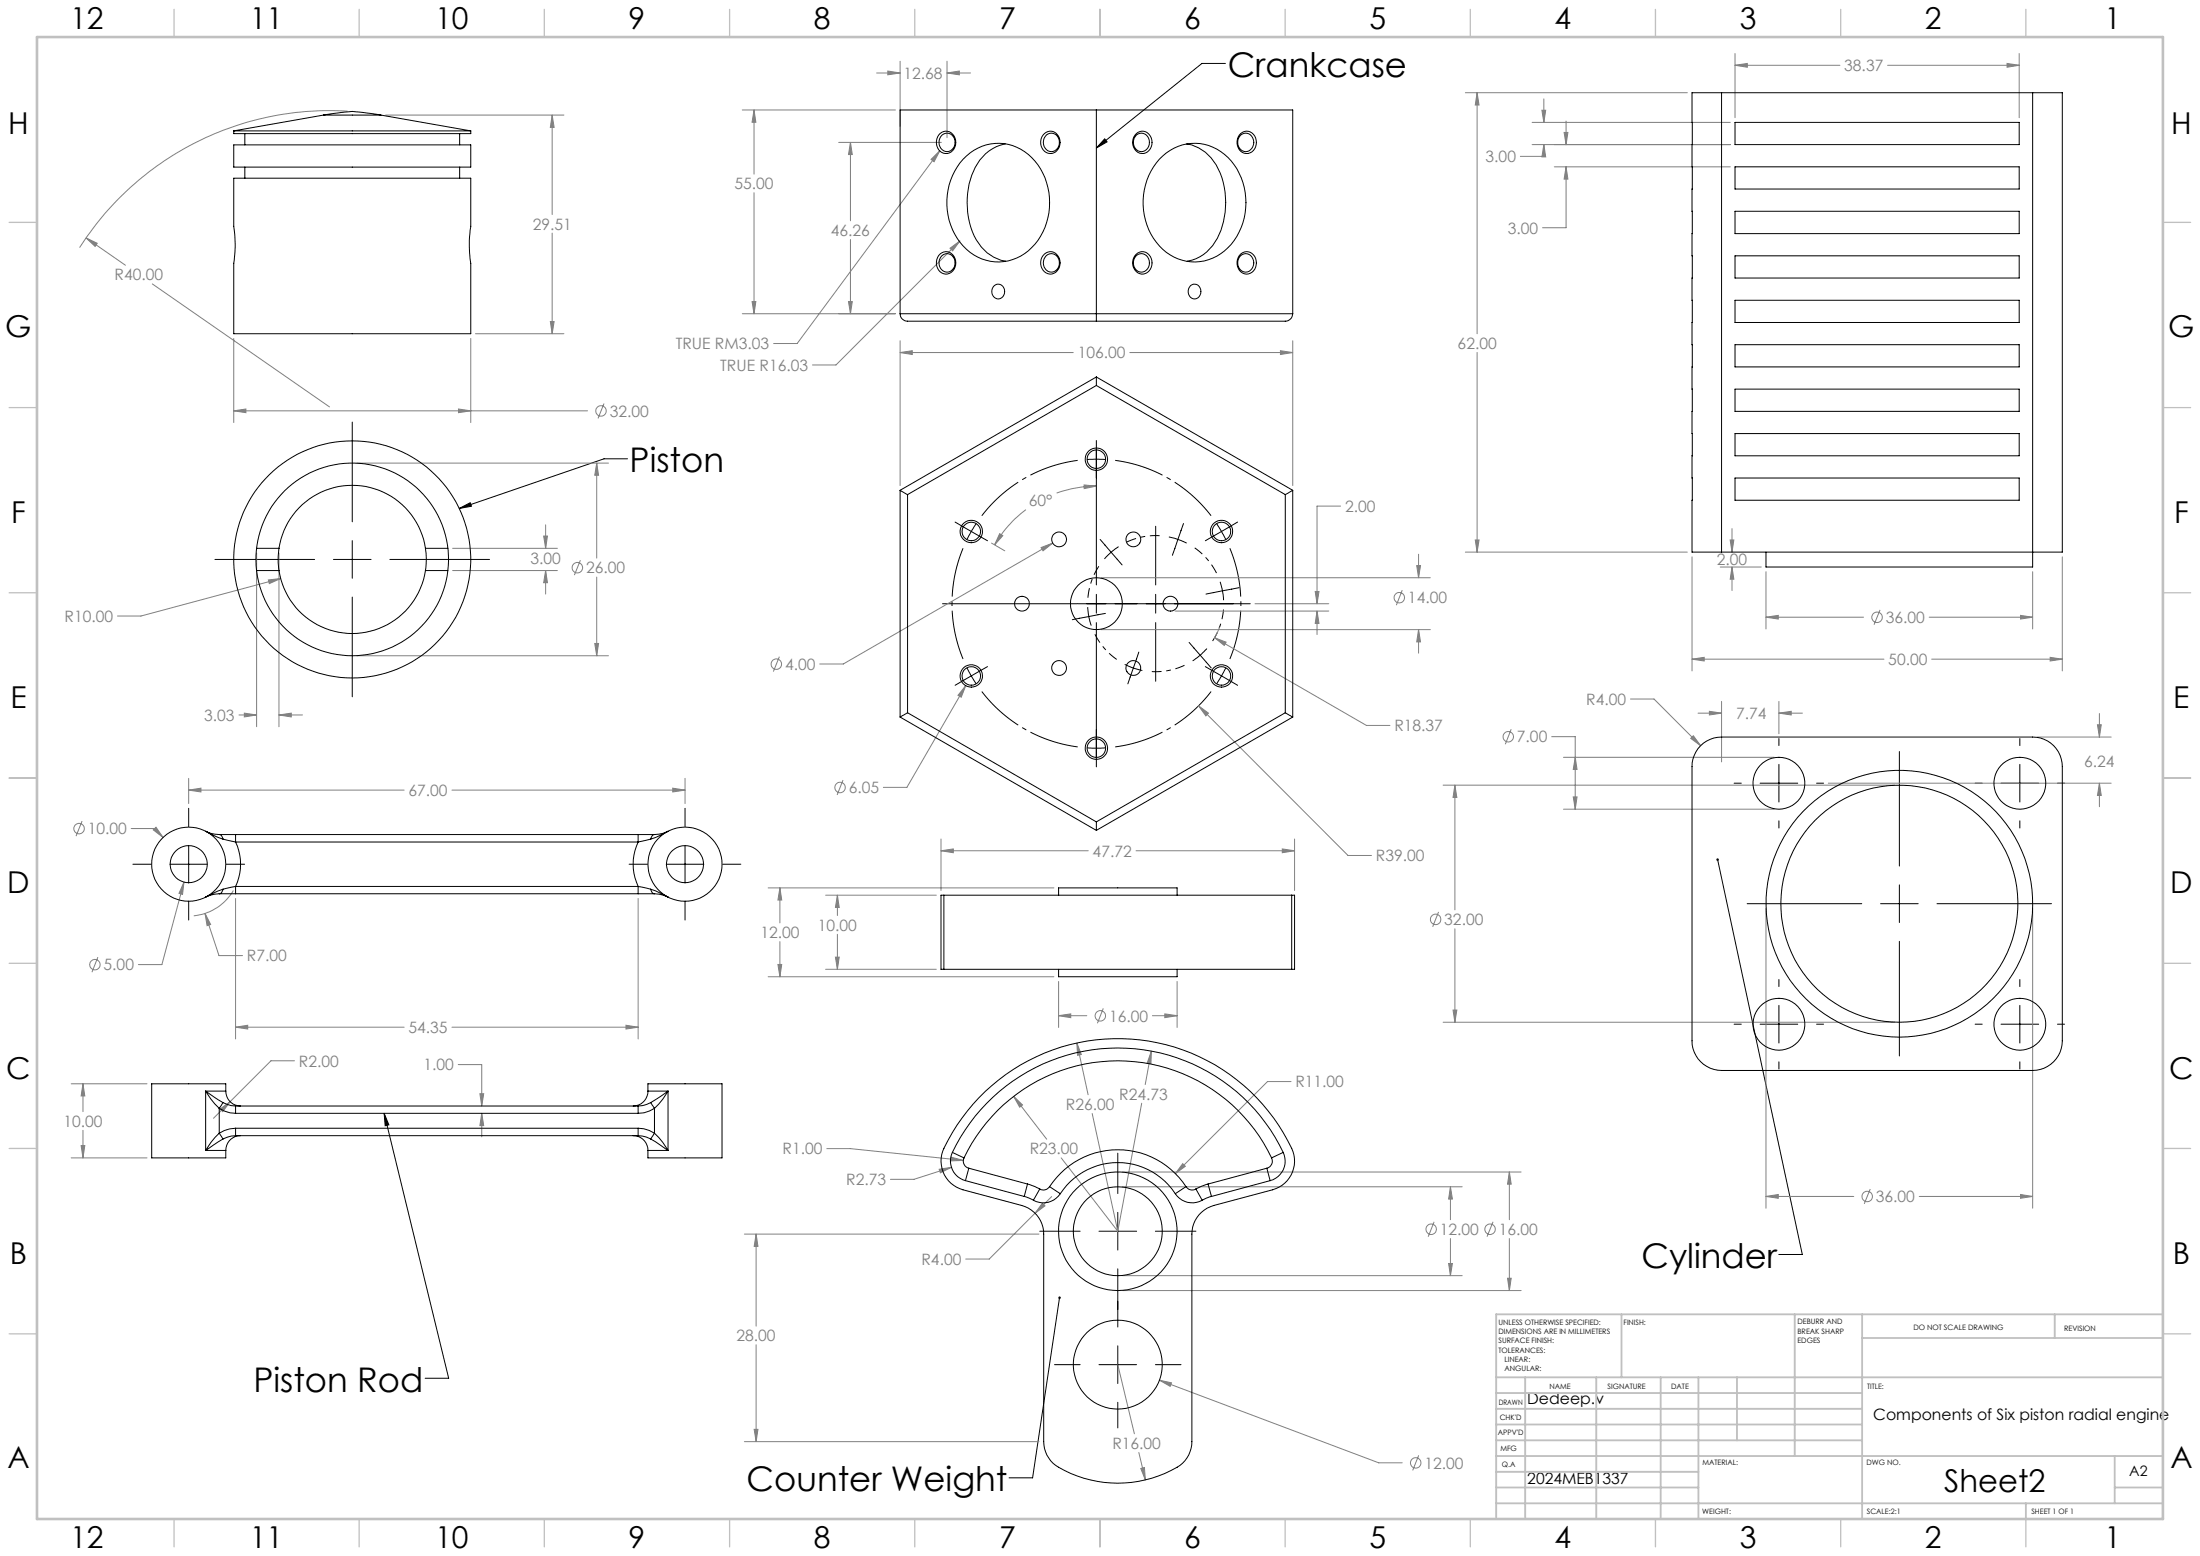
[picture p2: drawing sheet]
<svg xmlns="http://www.w3.org/2000/svg" width="594mm" height="420mm" viewBox="0 0 594 420" stroke-linecap="round" stroke-linejoin="round" font-family="sans-serif">
<g fill="none" stroke="#808080" stroke-width=".27">
<path d="M236.7 19.7h6.3M239.7 19.2l3.3 .5-3.3 .5zM243 16.5v17.6M255.7 19.7l3.3-.5v1zM255.7 16.5v20.7M255.7 19.7h6.3M468.5 17.6l3.3-.5v1.1zM468.5 14.4v17.4M468.5 17.6h28.3M509.7 17.6h35.5M541.9 17.1l3.3 .5-3.3 .6zM545.2 14.4v17.4"/>
<path d="M93.8 30a80.1 80.1 0 0 0-72.3 36.8M104.1 31.1h48.2M149.1 31.1l.5 3.3h-1zM149.1 31.1v26.8M200.4 29.7h41.4M203.6 29.7l.5 3.3h-1zM203.6 29.7v17.3M226.4 38.4h27.8M229.6 38.4l.5 3.3h-1zM229.6 38.4v21.2M395.6 25h60M398.8 25l.5 3.3h-1z"/>
<path d="M398.8 25v65.1M413.7 33h53.5M413.7 39h53.5M416.3 29.8h1l-.5 3.2zM416.8 39l.5 3.4h-1zM416.8 39v3.2h-6.3M416.8 26.7v6.3M422.3 35.8h1l-.5 3.2zM422.8 32.7v6.3M203.6 52v32.7M251.4 43l2.4-2.3-1.6 3zM253.8 40.7l-38.6 52h-6.3"/>
<path d="M419.7 45h47.5M422.8 45l.5 3.3h-1zM422.8 45v16.5h-6.3M23.2 64.2l3 1.5-.5 .8zM23.2 64.2l10.7 7.4M41.1 76.6l47.9 33.2M149.1 62.9v27.2M229.6 64.6v20.1M256.5 67l2.7-2-2 2.7zM259.2 65l-33.5 33.5h-6.3M63.1 91.4v22.7M127.1 91.4v22.7"/>
<path d="M128.4 90.1h23.9M148.6 86.8h1l-.5 3.3zM200.4 84.7h41.4M203.1 81.4h1l-.5 3.3zM229.1 81.4h1l-.5 3.3zM243 95.2l3.3-.5v1zM243 92v39.1M243 95.2h46.8M305 95.2h44M345.7 94.7l3.3 .5-3.3 .5zM349 92v39.1M398.8 95.1v53.9"/>
<path d="M63.1 110.9l3.3-.5v1zM63.1 110.9h95.5M123.8 110.4l3.3 .5-3.3 .5zM163.1 108.9l-1.6 4M96.4 125h67.9M161.1 125l.5 3.3h-1zM161.1 125v25.7M277 137.6a31.5 31.5 0 0 0-8.5 9.5M292.7 130.9l3.3 .3-3.3 .7zM296 131.2l-3.3 .2-3.4 .5-4 1.2M361.9 136.6h-6.3v26.4M69.3 149.3v46.9"/>
<path d="M72.5 156.5l3.3-.3-3.1 1.3zM75.3 149.3v46.9M75.8 156.2l-37.7 10.1h-6.4M122.2 148h28.3M122.2 154h28.3M146.8 144.7h1l-.5 3.3zM147.3 154l.5 3.3h-1zM147.3 141.7v6.3M147.3 154v6.4M156.7 151.2l-1.6 4M161.1 155.8v21.2M267.7 146.6l3.6 2.1"/>
<path d="M269.9 144.1l.9 .5-2.3 2.5zM281.1 147.8l3.1-1.2-2.6 2.1zM284.2 146.6l-56.5 32.6h-6.4M297.3 155.9h88.9M355.1 159.6h1l-.5 3.4zM378.6 159.3l-1.6 4.1M382.5 152.7h1l-.5 3.2zM383 149.6v6.3M395.6 149h60M398.3 145.8h1l-.5 3.2zM456.8 150.3v30.8M464.5 153.1h11"/>
<path d="M467.1 145.8h1l-.5 3.2zM467.6 153.1l.5 3.2h-1zM467.6 142.7v6.3M467.6 153.1v6.3M476.8 154.3v15.5M548.8 154.3v15.5M556.8 150.3v30.8M96.4 177h67.9M160.6 173.7h1l-.5 3.3zM210.4 177.3l-1.6 4M297.3 170h88.9M317.3 164.9h41.5"/>
<path d="M327.9 172.1l3.1 1.2-.4 .9zM327.9 172.1l41 23.7h6.4M329.3 169.3l-1.5 3.1M338.8 163h20M355.6 164.9l.5 3.4h-1zM355.6 164.9v6.4M383 170l.5 3.3h-1zM383 170v6.3M456.8 177.9l3.3-.5v1zM456.8 177.9h51.9M476.8 166.6l3.3-.5v1zM476.8 166.6h26.4"/>
<path d="M507.6 164.6l-1.6 4M520.9 166.6h27.9M521.5 177.9h35.3M545.5 166.1l3.3 .5-3.3 .5zM553.5 177.4l3.3 .5-3.3 .5zM64.5 193h4.8M66 192.5l3.3 .5-3.3 .5zM75.3 193l3.3-.5v1zM75.3 193h6.4M260.7 185.1l-1.2 3.1-.8-.5zM260.7 185.1l-15.8 27.4h-6.4M323.6 190.5l2.7 2-.7 .7z"/>
<path d="M323.6 190.5l40.4 40.4h6.3M408 196.8l-1.6 4.1M419 198.8h6.3v19.6M440.2 188.7h6.4l12.6 12.6M456.5 199.3l.7-.7 2 2.7zM458.5 192.5h6.3M461.5 192l3.3 .5-3.3 .5zM464.8 189.3v16.4M480.3 192.5l3.3-.5v1zM480.3 189.3v8.8M480.3 192.5h6.4M550.1 198.9h19.9"/>
<path d="M566.3 195.6h1l-.5 3.3zM566.8 192.6v6.3M50.9 213.3l3.4-.6v1.1zM50.9 210.1v6.8M50.9 213.3h58.2M122 213.3h63M181.6 212.7l3.4 .6-3.4 .5zM185 210.1v6.8M227.6 210.6l-1.6 4M389.6 211.9h122M392.8 211.9l.5 3.3h-1zM392.8 211.9v33.7"/>
<path d="M422.1 204.4h56.9M422.1 218.4h56.9M424.8 215.1h1l-.5 3.3zM425.3 204.4l.5 3.3h-1zM493.6 211.4h76.4M566.8 211.4l.5 3.3h-1zM566.8 211.4v6.4M22.2 221.6l-1.7 4.1M35.4 223.6h6.4l2.2 2.4M41.4 224l.7-.7 1.9 2.7zM49.7 238.1l-.4 3.3-1-.3zM49.7 238.1l-6 22.3h-6.3"/>
<path d="M207.4 239.7h77.2M210.6 239.7l.5 3.2h-1.1zM210.6 239.7v9.4M254.1 229.6l3.3-.5v1.1zM254.1 226.5v13.9M254.1 229.6h39.7M306.7 229.6h42.8M346.2 229.1l3.3 .5-3.3 .6zM349.5 226.5v13.9M26.4 258.4l-1.6 4M55.4 246.5l1.5 3-1 .4zM55.4 246.5l3.7 11.4h6.4"/>
<path d="M63 240.4a14 14 0 0 1-10.7 6.8M63.6 242.5v37.9M172.3 242.5v37.9M210.6 254.2v9.4M222.9 241.6h29.9M225.6 258.4h1l-.5 3.2zM226.1 241.6l.5 3.4h-1zM226.1 241.6v5.5M226.1 252.2v9.4M388.4 246.2l-1.6 4M392.8 250.7v25.2M476.8 245.2v80.9"/>
<path d="M548.8 245.2v80.9M63.6 277.3l3.3-.6v1.1zM63.6 277.3h45.5M122 277.3h50.3M169 276.7l3.3 .6-3.3 .5zM207.4 263.6h77.2M210 260.3h1.1l-.5 3.3zM222.9 261.6h29.9M285.8 274.2l3.3-.5v1zM285.8 264.9v12.4M285.8 274.2h7.6M297.9 272.2l-1.6 4"/>
<path d="M311.1 274.2h6.7M314.5 273.7l3.3 .5-3.3 .5zM317.8 264.9v12.4M389.6 275.9h122M392.3 272.6h1l-.5 3.3zM19.2 292.5h20.5M22.4 292.5l.5 3.3h-1zM22.4 292.5v7.6M59.4 299.3l2.7-1.9-2 2.7zM62.1 297.4l-4.5 4.5M79.5 286.3h-6.3l-11.1 11.1M123.7 287.4h6.4v11.1"/>
<path d="M129.6 295.2h1l-.5 3.3zM273.7 295.9l2.4 2.4-.8 .6zM273.7 295.9l8.9 11.6M290.8 281.5l1.2 3.1-1.1 .3zM290.8 281.5l3 14M308.3 297.8l-6.5 34.5M310.9 283.7l-.1 3.4-1-.2zM310.9 283.7l-1.7 9.1M348.6 291.9h-6.4l-24.8 24.9M19.2 312.5h20.5M21.9 309.2h1l-.5 3.3zM22.4 305.1v7.4"/>
<path d="M130.1 300.5l.5 3.3h-1zM130.1 300.5v6.4M223.2 310h6.4l30.5 3.2M253.6 315.6l3.3-.5-3 1.5zM256.9 312.4l3.2 .8-3.3 .2zM256.9 315.1l-10.1 3.2h-6.4M286.5 312.5l15.3 19.8M294.9 300.5l6.9 31.8M303.1 316.4h107.6M319.3 314.1l.7 .7-2.6 2zM407.5 316.4l.5 3.2h-1zM407.5 316.4v12.8"/>
<path d="M201 333.1h79.5M204.2 333.1l.4 3.3h-1zM204.2 333.1v24.8M281.4 324.8l.8 .7-2.7 2zM284 323l-16.9 16.8h-6.4M303.1 320.3h91.7M387.2 329.8l-1.6 4M391.6 320.3l.5 3.4h-1zM391.6 320.3v8.9M391.6 334.3v10M403.1 329.8l-1.6 4M407.5 334.3v14.1"/>
<path d="M476.8 323l3.3-.6v1zM476.8 323h23.7M505 320.9l-1.7 4.1M518.2 323h30.6M545.5 322.4l3.3 .6-3.3 .4zM303.1 344.3h91.7M303.1 348.4h107.6M391.1 341h1l-.5 3.3zM407 345h1l-.5 3.4zM204.2 363v26.1M301.8 368.4l4.5 18.6M313.1 372.6l3.2 .7-.4 .9z"/>
<path d="M313.1 372.6l59.2 22.2h6.3M201 389.1h79.5M203.6 385.8h1l-.4 3.3zM307.5 392.1l1.7 7.4M308 396.4l1-.3 .2 3.4zM383 392.8l-1.6 4.1"/>
<circle cx="162.3" cy="110.9" r="1.42"/>
<circle cx="155.9" cy="153.2" r="1.41"/>
<circle cx="209.6" cy="179.3" r="1.41"/>
<circle cx="377.8" cy="161.3" r="1.42"/>
<circle cx="506.8" cy="166.6" r="1.42"/>
<circle cx="407.2" cy="198.9" r="1.41"/>
<circle cx="226.8" cy="212.6" r="1.41"/>
<circle cx="21.3" cy="223.7" r="1.41"/>
<circle cx="387.6" cy="248.2" r="1.41"/>
<circle cx="25.6" cy="260.4" r="1.41"/>
<circle cx="297.1" cy="274.2" r="1.4"/>
<circle cx="386.4" cy="331.8" r="1.42"/>
<circle cx="402.3" cy="331.8" r="1.41"/>
<circle cx="504.2" cy="323" r="1.41"/>
<circle cx="382.2" cy="394.9" r="1.42"/>
</g>
<path d="M291 124.3a39 39 0 0 0-25.9 14.9M327 139.2a39 39 0 0 0-25.9-14.9M260 148a39 39 0 0 0 0 29.9M332.1 177.9a39 39 0 0 0 0-29.9M265.1 186.7a39 39 0 0 0 25.9 14.9M301.1 201.6a39 39 0 0 0 25.9-14.9" fill="none" stroke="#000" stroke-width=".27" stroke-dasharray="15.2 1.3 1.3 1.3" stroke-dashoffset="1.8" stroke-linecap="butt"/>
<path d="M296.7 152.9l-1 1.6-1 2.4-.7 2.5-.3 1.9M313.1 144.6h-1.9l-2.6 .3-2.5 .7-1.8 .7M328.5 154.7l-1-1.7-1.6-2.1-1.8-1.8-1.5-1.2M295.6 171.2l1 1.7 1.5 2.1 1.9 1.8 1.5 1.2M327.4 173l1-1.7 1-2.3 .7-2.5 .2-2M311 181.3h1.9l2.6-.3 2.5-.7 1.8-.7" fill="none" stroke="#000" stroke-width=".27" stroke-dasharray="15.2 1.3 1.3 1.3" stroke-dashoffset="12.6" stroke-linecap="butt"/>
<g fill="none" stroke="#000" stroke-width=".27">
<path d="M330.9 17.1h-6.4l-28.5 22.9M298.3 37.5l.6 .8-2.9 1.7zM95.1 113.9v26.9M296 118.9v39M124 137.2l3-1.5 .3 .9zM169.4 123.8h-6.3l-39.1 13.4M293.5 124.1h5.1M58 151h26.9M90 151h10.2M95.1 145.9v10.2M105.3 151h26.9M257.9 140.9l4.4 2.6"/>
<path d="M262.3 143.5l4.3 2.5M262.3 143.5l-1.2 2.2M263.6 141.3l-1.3 2.2M297 145.6l3 3.5M300 149.1l3 3.4M300 149.1l-1.8 1.8M302 147.5l-2 1.6M312 142v15.9M315.6 144.9l2.4 .7M318 145.6l2.4 1M318 145.6l-1.5 4.3M319.5 141.3l-1.5 4.3"/>
<path d="M328.5 141.3l1.3 2.2M329.4 157l.7 2.5M329.8 143.5l-4.4 2.5M329.8 143.5l1.2 2.2M330.1 159.5l-4.5 .9M330.1 159.5l.3 2.5M334.2 140.9l-4.4 2.6M334.5 158.6l-4.4 .9M95.1 161.2v26.9M254.5 163h36.4M266.6 179.9l-4.3 2.5M291.1 163h46.5"/>
<path d="M293.7 163.9l.3 2.5M294 166.4l-4.5 .9M294 166.4l.6 2.5M296 160.4v5.1M296 168v39M298.5 165.6l-4.5 .8M303.7 179.3l2.3 1 2.4 .7M307.5 176l-3 8.6M312 160.4v5.1M312 168v15.9M321.1 173.4l3 3.5M324.1 176.9l2.9 3.4"/>
<path d="M324.1 176.9l-2.1 1.5M325.4 179.9l4.4 2.5M325.9 175.1l-1.8 1.8M261.1 180.2l1.2 2.2M262.3 182.4l-4.4 2.6M262.3 182.4l1.3 2.2M329.8 182.4l4.4 2.6M329.8 182.4l-1.3 2.2M331 180.2l-1.2 2.2M480.3 199.3v1.9M545.4 199.3v1.9M50.9 218.2v4.9"/>
<path d="M185 218.2v4.9M293.5 201.9h5.1M468.2 211.4h1.9M475.2 211.4h10.2M480.3 206.3v10.2M490.5 211.4h1.9M512.8 202.9v30.9M533.3 211.4h1.9M540.3 211.4h10.1M545.4 206.3v10.2M555.5 211.4h1.9M35.9 233.3h4.9"/>
<path d="M45.9 233.3h10.1M50.9 228.2v10.2M61.1 233.3h4.9M169.9 233.3h4.9M179.9 233.3h10.1M185 228.2v10.2M195.1 233.3h4.9M463.8 232l22.8 106.6h-6.3M480.3 221.6v1.9M512.8 238.8v10.2M545.4 221.6v1.9M50.9 243.4v4.9"/>
<path d="M185 243.4v4.9M471.7 243.9h31M507.8 243.9h10.1M512.8 254.1v30.9M523 243.9h30.9M468.2 276.5h1.9M475.2 276.5h10.2M480.3 264.4v1.9M480.3 271.4v10.1M490.5 276.5h1.9M533.3 276.5h1.9M540.3 276.5h10.1"/>
<path d="M545.4 264.4v1.9M545.4 271.4v10.1M555.5 276.5h1.9M480.3 286.6v2M545.4 286.6v2M103.7 300.5l17.4 71.5h-6.3M103.7 300.5l1.3 3.1-1 .3zM301.8 311.3v10.9M280.7 332.3h10.9M296.7 332.3h10.2M301.8 327.3v10.1M312 332.3h10.9"/>
<path d="M286.1 350.3l-7.3 48.6h-6.3M301.8 342.5v15.7M284.7 368.4h6.9M296.7 368.4h10.2M301.8 363.3v10.1M301.8 378.5v6.9M312 368.4h6.9"/>
</g>
<g fill="none" stroke="#c0c0c0" stroke-width=".35">
<path d="M47 2.5v7.5M97 2.5v7.5M147 2.5v7.5M197 2.5v7.5M247 2.5v7.5M297 2.5v7.5M347 2.5v7.5M397 2.5v7.5M447 2.5v7.5M497 2.5v7.5M547 2.5v7.5M2.5 60h7.5"/>
<path d="M584 60h7.5M2.5 110h7.5M584 110h7.5M2.5 160h7.5M584 160h7.5M2.5 210h7.5M584 210h7.5M2.5 260h7.5M584 260h7.5M2.5 310h7.5M584 310h7.5M2.5 360h7.5"/>
<path d="M584 360h7.5M47 410v7.5M97 410v7.5M147 410v7.5M197 410v7.5M247 410v7.5M297 410v7.5M347 410v7.5M397 410v7.5M447 410v7.5M497 410v7.5M547 410v7.5"/>
</g>
<g fill="none" stroke="#c0c0c0" stroke-width=".5">
<path d="M437.8 354.8v17M484.6 354.8v38.2M502.8 354.8v55.2M554.8 354.8v6.4M584 354.8h-180v55.2M404 371.8h180M404 376h98.8M411.8 371.8v38.2M431 371.8v38.2M448.4 371.8v38.2M458.6 371.8v38.2M469 371.8v17"/>
<path d="M502.8 361.2h81.2M404 388.8h98.8M404 384.5h98.8M404 380.3h98.8M404 397.3h54.6M404 393h180M571 393v12.8M404 405.8h180M404 401.5h54.6M547 405.8v4.2M571 401.5h13"/>
</g>
<path d="M10 10h574v400h-574z" fill="none" stroke="#c0c0c0" stroke-width=".7"/>
<path d="M124 137.2l3-1.5 .3 .9zM103.7 300.5l1.3 3.1-1 .3zM463.6 231.7a.35 .35 0 0 0-.1 .6 .35 .35 0 0 0 .6-.2 .35 .35 0 0 0-.4-.4l.1 .3zM298.3 37.5l.6 .8-2.9 1.7zM285.9 350a.34 .34 0 0 0 0 .5 .34 .34 0 0 0 .5-.1 .34 .34 0 0 0-.3-.5v.4v-.4z" fill="#000"/>
<path d="M123.8 110.4l3.3 .5-3.3 .5zM63.1 110.9l3.3-.5v1zM23.2 64.2l2.5 2.3 .5-.8zM148.6 86.8h1l-.5 3.3zM149.1 31.1l.5 3.3h-1zM72.5 156.5l.2 1 3.1-1.3zM161.1 125l.5 3.3h-1zM160.6 173.7h1l-.5 3.3zM75.3 193l3.3-.5v1zM66 192.5l3.3 .5-3.3 .5zM146.8 144.7h1l-.5 3.3zM147.3 154l.5 3.3h-1zM22.4 292.5l.5 3.3h-1zM21.9 309.2h1l-.5 3.3zM59.4 299.3l.7 .8 2-2.7zM130.1 300.5l.5 3.3h-1zM129.6 295.2h1l-.5 3.3zM49.7 238.1l-1.4 3 1 .3zM41.4 224l2.6 2-1.9-2.7zM63.6 277.3l3.3-.6v1.1zM169 276.7l3.3 .6-3.3 .5zM50.9 213.3l3.4-.6v1.1zM181.6 212.7l3.4 .6-3.4 .5zM55.4 246.5l.5 3.4 1-.4zM398.8 25l.5 3.3h-1zM398.3 145.8h1l-.5 3.2zM456.8 177.9l3.3-.5v1zM553.5 177.4l3.3 .5-3.3 .5zM467.6 153.1l.5 3.2h-1zM467.1 145.8h1l-.5 3.2zM541.9 17.1l3.3 .5-3.3 .6zM468.5 17.6l3.3-.5v1.1zM416.3 29.8h1l-.5 3.2zM416.8 39l.5 3.4h-1zM422.3 35.8h1l-.5 3.2zM422.8 45l.5 3.3h-1zM545.5 166.1l3.3 .5-3.3 .5zM476.8 166.6l3.3-.5v1zM425.3 204.4l.5 3.3h-1zM424.8 215.1h1l-.5 3.3zM392.8 211.9l.5 3.3h-1zM392.3 272.6h1l-.5 3.3zM476.8 323l3.3-.6v1zM545.5 322.4l3.3 .6-3.3 .4zM480.3 192.5l3.3-.5v1zM461.5 192l3.3 .5-3.3 .5zM457.2 198.6l-.7 .7 2.7 2zM566.3 195.6h1l-.5 3.3zM566.8 211.4l.5 3.3h-1zM203.1 81.4h1l-.5 3.3zM203.6 29.7l.5 3.3h-1zM256.5 67l.7 .7 2-2.7zM251.4 43l.8 .7 1.6-3zM229.6 38.4l.5 3.3h-1zM229.1 81.4h1l-.5 3.3zM255.7 19.7l3.3-.5v1zM239.7 19.2l3.3 .5-3.3 .5zM345.7 94.7l3.3 .5-3.3 .5zM243 95.2l3.3-.5v1zM382.5 152.7h1l-.5 3.2zM383 170l.5 3.3h-1zM323.6 190.5l2 2.7 .7-.7zM260.7 185.1l-2 2.6 .8 .5zM327.9 172.1l2.7 2.1 .4-.9zM355.1 159.6h1l-.5 3.4zM355.6 164.9l.5 3.4h-1zM281.1 147.8l.5 .9 2.6-2.1zM292.7 130.9l3.3 .3-3.3 .7zM269.9 144.1l.9 .5-2.3 2.5zM226.1 241.6l.5 3.4h-1zM225.6 258.4h1l-.5 3.2zM254.1 229.6l3.3-.5v1.1zM346.2 229.1l3.3 .5-3.3 .6zM314.5 273.7l3.3 .5-3.3 .5zM285.8 274.2l3.3-.5v1zM210 260.3h1.1l-.5 3.3zM210.6 239.7l.5 3.2h-1.1zM391.6 320.3l.5 3.4h-1zM391.1 341h1l-.5 3.3zM407.5 316.4l.5 3.2h-1zM407 345h1l-.5 3.4zM313.1 372.6l2.8 1.6 .4-.9zM203.6 385.8h1l-.4 3.3zM204.2 333.1l.4 3.3h-1zM273.7 295.9l1.6 3 .8-.6zM310.9 283.7l-1.1 3.2 1 .2zM290.8 281.5l.1 3.4 1.1-.3zM308 396.4l1.2 3.1-.2-3.4zM319.3 314.1l-1.9 2.7 2.6-2zM253.6 315.6l.3 1 3-1.5zM256.9 312.4l-.1 1 3.3-.2zM281.4 324.8l-1.9 2.7 2.7-2z" fill="#808080"/>
<g fill="none" stroke="#000" stroke-width=".27">
<path d="M63.1 35.3h64M63.1 35.3v.8h64v-.8M63.1 39.1h64v6h-64zM66.1 36.1v3M87.3 31.1l2-.4a25.6 25.6 0 0 1 11.6 0l1.9 .4M87.3 31.1h15.5M87.3 31.1l-24.2 4.2M102.8 31.1l24.3 4.2M124.1 36.1v3M253.8 36a2.7 2.7 0 0 1 3.2 0 2.7 2.7 0 0 1 1 3 2.6 2.6 0 0 1-2.7 2.4 2.6 2.6 0 0 1-2.5-2.6 3.3 3.3 0 0 1 1-2.8zM254.4 36.5a2.22 2.22 0 0 1 2.6-.1 2.22 2.22 0 0 1 .8 2.6 2.15 2.15 0 0 1-2.4 1.9 2.15 2.15 0 0 1-1.9-2.5 2.7 2.7 0 0 1 .9-1.9zM271.4 38.9a11.9 11.9 0 0 0-9 8.4 20.8 20.8 0 0 0 2.6 19.4 10.7 10.7 0 0 0 6.5 3.8"/>
<path d="M282 36a2.68 2.68 0 0 1 3.2 0 2.68 2.68 0 0 1 1 3 2.6 2.6 0 0 1-2.8 2.4 2.6 2.6 0 0 1-2.4-2.6 3.2 3.2 0 0 1 1-2.8zM282.5 36.5a2.3 2.3 0 0 1 2.9 .1 2.3 2.3 0 0 1 .4 2.9 2.15 2.15 0 0 1-2.5 1.3 2.15 2.15 0 0 1-1.6-2.4 2.7 2.7 0 0 1 .8-1.9zM296 29.7v57M306.8 36.5a2.3 2.3 0 0 1 2.9 .1 2.3 2.3 0 0 1 .4 2.9 2.15 2.15 0 0 1-2.5 1.3 2.15 2.15 0 0 1-1.6-2.4 2.7 2.7 0 0 1 .8-1.9zM306.8 36a2.69 2.69 0 0 1 3.2 0 2.69 2.69 0 0 1 1 3 2.6 2.6 0 0 1-2.7 2.4 2.6 2.6 0 0 1-2.5-2.6 3.2 3.2 0 0 1 1-2.8zM320.4 38.9a12.8 12.8 0 0 1 9.9 10.3 21.4 21.4 0 0 1-2.9 17.1 10.7 10.7 0 0 1-6.9 4.2M335 36a2.68 2.68 0 0 1 3.2 0 2.68 2.68 0 0 1 1 3 2.58 2.58 0 0 1-2.8 2.4 2.58 2.58 0 0 1-2.4-2.6 3.3 3.3 0 0 1 1-2.8zM335 36.5a2.29 2.29 0 0 1 2.9 .1 2.29 2.29 0 0 1 .4 2.9 2.13 2.13 0 0 1-2.6 1.3 2.13 2.13 0 0 1-1.5-2.4 2.7 2.7 0 0 1 .8-1.9zM464.8 25h-8v124h8M464.8 25v124M464.8 25h84M468.5 33h76.7v6h-76.7z"/>
<path d="M548.8 25h8v124h-92M548.8 25v128.1h-72v-4.1M63.1 48.1h64v13a32.2 32.2 0 0 0 0 10v19h-64v-19a32.2 32.2 0 0 0 0-10zM66.1 45.1v3M124.1 45.1v3M260 43a12.8 12.8 0 0 1 21 2.6 17.5 17.5 0 0 1-4.4 22.9 12.9 12.9 0 0 1-18.8-5.3 17.9 17.9 0 0 1 2.2-20.2zM313 43a12.7 12.7 0 0 1 20.2 1.5 17.5 17.5 0 0 1-3.6 24 12.9 12.9 0 0 1-18.8-5.3 17.9 17.9 0 0 1 2.2-20.2zM468.5 45h76.7v6h-76.7zM468.5 57h76.7v6.1h-76.7zM253.8 68.6a2.7 2.7 0 0 1 3.2-.1 2.7 2.7 0 0 1 1 3.1 2.6 2.6 0 0 1-2.7 2.4 2.6 2.6 0 0 1-2.5-2.7 3.3 3.3 0 0 1 1-2.7zM254.4 69a2.22 2.22 0 0 1 2.6-.1 2.22 2.22 0 0 1 .8 2.6 2.15 2.15 0 0 1-2.4 1.9 2.15 2.15 0 0 1-1.9-2.4 2.7 2.7 0 0 1 .9-2zM268.4 77.1a1.83 1.83 0 0 1 2.4 .2 1.83 1.83 0 0 1 .2 2.3 1.78 1.78 0 0 1-2.4 .8 1.78 1.78 0 0 1-.7-2.5z"/>
<path d="M282 68.6a2.68 2.68 0 0 1 3.2-.1 2.68 2.68 0 0 1 1 3.1 2.6 2.6 0 0 1-2.8 2.4 2.6 2.6 0 0 1-2.4-2.7 3.2 3.2 0 0 1 1-2.7zM282.5 69a2.3 2.3 0 0 1 2.9 .2 2.3 2.3 0 0 1 .4 2.9 2.15 2.15 0 0 1-2.5 1.3 2.15 2.15 0 0 1-1.6-2.4 2.7 2.7 0 0 1 .8-2zM306.8 69a2.3 2.3 0 0 1 2.9 .2 2.3 2.3 0 0 1 .4 2.9 2.15 2.15 0 0 1-2.5 1.3 2.15 2.15 0 0 1-1.6-2.4 2.7 2.7 0 0 1 .8-2zM306.8 68.6a2.69 2.69 0 0 1 3.2-.1 2.69 2.69 0 0 1 1 3.1 2.6 2.6 0 0 1-2.7 2.4 2.6 2.6 0 0 1-2.5-2.7 3.2 3.2 0 0 1 1-2.7zM321.4 77.1a1.83 1.83 0 0 1 2.4 .2 1.83 1.83 0 0 1 .2 2.3 1.72 1.72 0 0 1-2.2 1 1.72 1.72 0 0 1-1-2.2zM335 68.6a2.68 2.68 0 0 1 3.2-.1 2.68 2.68 0 0 1 1 3.1 2.58 2.58 0 0 1-2.8 2.4 2.58 2.58 0 0 1-2.4-2.7 3.3 3.3 0 0 1 1-2.7zM335 69a2.29 2.29 0 0 1 2.9 .2 2.29 2.29 0 0 1 .4 2.9 2.13 2.13 0 0 1-2.6 1.3 2.13 2.13 0 0 1-1.5-2.4 2.7 2.7 0 0 1 .8-2zM468.5 69.1h76.7v6h-76.7zM243 84.7a1.99 1.99 0 0 0 2 2h102a2.05 2.05 0 0 0 2-2M243 84.7v-55h106v55M243 84.7h106M468.5 81.1h76.7v5.9h-76.7z"/>
<path d="M468.5 93h76.7v6h-76.7zM296 101.8v2.3M296 104.1l-51 29.4M296 104.1l51 29.4M296 101.8l-53 30.5M296 101.8l53 30.5M468.5 105h76.7v6h-76.7zM468.5 117h76.7v6h-76.7zM243 132.3l2 1.2M243 132.3v61.3M245 133.5v58.9M347 133.5v58.9"/>
<path d="M349 132.3l-2 1.2M349 132.3v61.3M468.5 129h76.7v6h-76.7zM69.3 148h6a20 20 0 0 1 19.8-17 20 20 0 0 1 19.8 17M69.3 154h6M75.3 148a21.6 21.6 0 0 0 0 6M75.3 154a20 20 0 0 0 19.8 17 20 20 0 0 0 19.8-17M114.9 148a18.3 18.3 0 0 1 0 6M114.9 154h6M114.9 148h6M243 193.6l53 30.5M245 192.4l-2 1.2"/>
<path d="M245 192.4l51 29.4M347 192.4l2 1.2M347 192.4l-51 29.4M349 193.6l-53 30.5M459.2 201.3a8 8 0 0 1 5.6-2.4h84a7.9 7.9 0 0 1 8 8v74a8 8 0 0 1-8 8h-84a8 8 0 0 1-8-8v-74a8 8 0 0 1 2.4-5.6zM59.2 225.3a1.33 1.33 0 0 1 1 1.2M59.2 225.3a7.9 7.9 0 0 1-3.7-.9l4.7 2.1M59.2 225.3h4.4M60.2 226.5l3.4 .8M63.6 227.3a14.1 14.1 0 0 1 0 12M63.6 239.3l-3.4 .7M63.6 239.3v1.9"/>
<path d="M63.6 225.3v2M63.6 225.3h108.7M63.6 227.3h108.7M63.6 239.3h108.7M172.3 227.3a14.1 14.1 0 0 0 0 12M172.3 239.3l3.4 .7M172.3 225.3h4.4M172.3 225.3v2M172.3 239.3v1.9M175.7 226.5l-3.4 .8M176.7 225.3a7.9 7.9 0 0 0 3.7-.9l-3.3 1.6-1.4 .5M176.7 225.3a1.33 1.33 0 0 0-1 1.2"/>
<path d="M296 221.8v2.3M59.2 241.2h4.4M60.2 240l-4.7 2.2 1.4-.6 2.3-.4M60.2 240a1.23 1.23 0 0 1-1 1.2M63.6 241.2h108.7M172.3 241.2h4.4M175.7 240l1.3 .5 3.4 1.7-1.4-.6-2.3-.4M175.7 240a1.23 1.23 0 0 0 1 1.2M254.8 241.6h94M254.8 241.6h-.7v20h.7M254.8 241.6v20M285.8 241.6v-1.9h32v1.9"/>
<path d="M348.8 241.6h.7v20h-.7M348.8 241.6v20M254.8 261.6h94M285.8 261.6v2h32v-2M55.5 294.5l.1 .1a18.8 18.8 0 0 0 3.6 4.6M55.5 294.5l4.7 3.1M55.5 294.5h5.5M55.5 294.5v16M59.2 299.2l1.4 .7 1.5 .5 1.5 .1M59.2 299.2v6.7M60.2 297.6l-1 1.6M60.2 297.6l2.2 .8 1.2 .1"/>
<path d="M61 294.5a4 4 0 0 0 3.9 4M61 294.5v-2h-20v20h20v-2M63.6 298.5v2M63.6 298.5h108.7M172.3 298.5v2M174.9 294.5a4 4 0 0 1-3.9 4M174.9 294.5v-2h20v20h-20v-2M174.9 294.5h5.5M175.7 297.6l1 1.6M175.7 297.6l-2.2 .8-1.2 .1M176.7 299.2l-2.8 1.2-1.6 .1M176.7 299.2v6.7"/>
<path d="M180.4 294.5l-4.7 3.1M180.4 294.5v.1a20.3 20.3 0 0 1-3.7 4.6M180.4 294.5v16M266 294.6a52 52 0 0 1 83.1 16.3 8 8 0 0 1-5.5 10.3l-15.9 4.2a8 8 0 0 0-5.9 7.7v56a8.4 8.4 0 0 1-5.6 7.8 31.5 31.5 0 0 1-31.9-1.9l-.6-.7a8.3 8.3 0 0 1-1.9-5.2v-56a8 8 0 0 0-5.9-7.7l-15.9-4.2a8 8 0 0 1-5.2-11.2 53.8 53.8 0 0 1 11.2-15.4zM55.5 310.5h5.5M59.2 305.9a19.4 19.4 0 0 0-3.7 4.6M59.2 305.9l1 1.5M60.2 307.4l-4.7 3.1M63.6 306.5l-1.2 .2-2.2 .7M63.6 304.5v2M63.6 304.5l-1.6 .2-1.5 .5-1.3 .7M63.6 300.5h108.7"/>
<path d="M63.6 306.5h108.7M63.6 304.5h108.7M64.9 306.5a3.9 3.9 0 0 0-3.9 4M171 306.5a3.9 3.9 0 0 1 3.9 4M172.3 306.5l2.3 .4 1.1 .5M172.3 304.5v2M172.3 304.5l1.5 .2 1.5 .4 1.4 .8M174.9 310.5h5.5M175.7 307.4l4.7 3.1M176.7 305.9l-1 1.5M176.7 305.9a19.4 19.4 0 0 1 3.7 4.6M257.1 311.1a49.5 49.5 0 0 1 44.7-28.2 49.5 49.5 0 0 1 44.7 28.2"/>
<path d="M257.1 311.1a5.5 5.5 0 0 0 3.6 7.6M257.1 311.1l3.2 1.4M260.3 312.5a2.01 2.01 0 0 0 1.3 2.8M260.3 312.5a46 46 0 0 1 41.5-26.2 46 46 0 0 1 41.5 26.2M260.7 318.7l15.8 4.3M261.6 315.3l15.8 4.3M261.6 315.3l-.9 3.4M277.4 319.6l3.3 1.3M277.4 319.6l-.9 3.4M326.2 319.6l-3.3 1.3M326.2 319.6l.9 3.4M342.1 315.3l-15.9 4.3"/>
<path d="M342.1 315.3l.8 3.4M342.9 318.7l-15.8 4.3M343.3 312.5a1.96 1.96 0 0 1-1.2 2.8M346.5 311.1a5.4 5.4 0 0 1-3.6 7.6M346.5 311.1l-3.2 1.4M276.5 323l2.5 1M280.7 320.9l-1.7 3.1M283.4 320.3a1.97 1.97 0 0 1-2.7 .6M283.4 320.3a22 22 0 0 1 36.8 0M283.4 320.3l2.9 1.9M286.3 322.2a18.5 18.5 0 0 1 31 0M286.3 322.2a5.4 5.4 0 0 1-7.3 1.8"/>
<path d="M317.3 322.2a5.4 5.4 0 0 0 7.3 1.8M320.2 320.3a2.01 2.01 0 0 0 2.7 .6M320.2 320.3l-2.9 1.9M322.9 320.9l1.7 3.1M327.1 323l-2.5 1"/>
<circle cx="296" cy="124" r="3"/>
<circle cx="296" cy="124" r="2.5"/>
<circle cx="95.1" cy="151" r="26"/>
<circle cx="95.1" cy="151" r="32"/>
<circle cx="262.2" cy="143.5" r="3"/>
<circle cx="262.3" cy="143.5" r="2.51"/>
<circle cx="286" cy="145.6" r="2.01"/>
<circle cx="306" cy="145.6" r="2"/>
<circle cx="329.8" cy="143.5" r="2.5"/>
<circle cx="329.8" cy="143.5" r="3"/>
<circle cx="275.9" cy="163" r="2"/>
<circle cx="296" cy="162.9" r="7"/>
<circle cx="316" cy="163" r="1.99"/>
<circle cx="262.2" cy="182.4" r="2.5"/>
<circle cx="262.3" cy="182.5" r="3"/>
<circle cx="286" cy="180.3" r="2"/>
<circle cx="306" cy="180.3" r="2"/>
<circle cx="329.8" cy="182.4" r="2.49"/>
<circle cx="329.8" cy="182.5" r="3"/>
<circle cx="296" cy="202" r="3"/>
<circle cx="296" cy="202" r="2.5"/>
<circle cx="480.3" cy="211.4" r="7"/>
<circle cx="545.3" cy="211.4" r="7"/>
<circle cx="51" cy="233.3" r="10"/>
<circle cx="51" cy="233.3" r="5"/>
<circle cx="184.9" cy="233.3" r="10"/>
<circle cx="184.9" cy="233.3" r="5"/>
<circle cx="512.8" cy="243.9" r="32"/>
<circle cx="512.8" cy="243.9" r="36"/>
<circle cx="480.3" cy="276.5" r="7"/>
<circle cx="545.4" cy="276.5" r="7"/>
<circle cx="301.8" cy="332.3" r="12"/>
<circle cx="301.8" cy="332.3" r="16"/>
<circle cx="301.8" cy="368.4" r="12"/>
</g>
<g font-size="9.2">
<text x="331.5" y="20.7">Crankcase</text>
<text x="170" y="127.4">Piston</text>
<text x="443.2" y="342.2">Cylinder</text>
<text x="68.4" y="375.7">Piston Rod</text>
<text x="201.6" y="402.5">Counter Weight</text>
</g>
<text font-size="8.5" x="524.9" y="402.7">Sheet2</text>
<g font-size="8.1">
<text x="19" y="8">12</text>
<text x="67.5" y="8">11</text>
<text x="117.5" y="8">10</text>
<text x="169.7" y="8">9</text>
<text x="219.7" y="8">8</text>
<text x="269.7" y="8">7</text>
<text x="319.7" y="8">6</text>
<text x="369.7" y="8">5</text>
<text x="419.7" y="8">4</text>
<text x="469.7" y="8">3</text>
<text x="519.7" y="8">2</text>
<text x="568.2" y="8">1</text>
<text x="2.2" y="36.1">H</text>
<text x="586.2" y="36.1">H</text>
<text x="1.4" y="91.1">G</text>
<text x="585.4" y="91.1">G</text>
<text x="3" y="141.1">F</text>
<text x="587" y="141.1">F</text>
<text x="2.8" y="191.1">E</text>
<text x="586.8" y="191.1">E</text>
<text x="2" y="241.1">D</text>
<text x="586" y="241.1">D</text>
<text x="1.7" y="291.1">C</text>
<text x="585.7" y="291.1">C</text>
<text x="2.7" y="341.1">B</text>
<text x="586.7" y="341.1">B</text>
<text x="2" y="396.1">A</text>
<text x="586" y="396.1">A</text>
<text x="19" y="418">12</text>
<text x="67.5" y="418">11</text>
<text x="117.5" y="418">10</text>
<text x="169.7" y="418">9</text>
<text x="219.7" y="418">8</text>
<text x="269.7" y="418">7</text>
<text x="319.7" y="418">6</text>
<text x="369.7" y="418">5</text>
<text x="419.7" y="418">4</text>
<text x="469.7" y="418">3</text>
<text x="519.7" y="418">2</text>
<text x="568.2" y="418">1</text>
</g>
<g font-size="4.2" fill="#808080">
<text x="243.9" y="21.3">12.68</text>
<text x="498" y="19.2">38.37</text>
<text x="401.1" y="43.8">3.00</text>
<text x="198.3" y="51.1">55.00</text>
<text x="143.8" y="62">29.51</text>
<text x="224.3" y="63.7">46.26</text>
<text x="407.1" y="63">3.00</text>
<text x="31" y="75.7">R40.00</text>
<text x="182.4" y="94.3">TRUE RM3.03</text>
<text x="393.6" y="94.2">62.00</text>
<text x="194.5" y="100.1">TRUE R16.03</text>
<text x="291" y="96.8">106.00</text>
<text x="164.6" y="112.5">32.00</text>
<text x="277.8" y="136.6">60°</text>
<text x="363.2" y="138.2">2.00</text>
<text x="143.2" y="152.4">3.00</text>
<text x="158.2" y="154.8">26.00</text>
<text x="463.6" y="152.5">2.00</text>
<text x="17.4" y="167.9">R10.00</text>
<text x="380.2" y="162.9">14.00</text>
<text x="509.2" y="168.2">36.00</text>
<text x="509.8" y="179.5">50.00</text>
<text x="212" y="180.8">4.00</text>
<text x="428.3" y="190.3">R4.00</text>
<text x="55.1" y="194.6">3.03</text>
<text x="376.5" y="197.4">R18.37</text>
<text x="468.8" y="194.1">7.74</text>
<text x="409.6" y="200.4">7.00</text>
<text x="562.7" y="207">6.24</text>
<text x="110.3" y="214.8">67.00</text>
<text x="229.2" y="214.1">6.05</text>
<text x="23.7" y="225.2">10.00</text>
<text x="295" y="231.2">47.72</text>
<text x="371.5" y="232.5">R39.00</text>
<text x="220.8" y="251.3">10.00</text>
<text x="390" y="249.7">32.00</text>
<text x="205.3" y="253.2">12.00</text>
<text x="28" y="261.9">5.00</text>
<text x="66.7" y="259.5">R7.00</text>
<text x="299.4" y="275.7">16.00</text>
<text x="110.3" y="278.8">54.35</text>
<text x="80.7" y="287.9">R2.00</text>
<text x="114.4" y="288.9">1.00</text>
<text x="349.8" y="293.5">R11.00</text>
<text x="287.8" y="299.6">R26.00</text>
<text x="302.2" y="296.9">R24.73</text>
<text x="17.1" y="304.2">10.00</text>
<text x="211.3" y="311.6">R1.00</text>
<text x="278" y="311.6">R23.00</text>
<text x="228.5" y="319.9">R2.73</text>
<text x="506.5" y="324.5">36.00</text>
<text x="388.8" y="333.3">12.00</text>
<text x="404.7" y="333.3">16.00</text>
<text x="248.8" y="341.4">R4.00</text>
<text x="198.9" y="362">28.00</text>
<text x="300.3" y="391.1">R16.00</text>
<text x="384.6" y="396.4">12.00</text>
</g>
<g font-size="4.2">
<text x="412.4" y="379.1">Dedeep.v</text>
<text x="505.8" y="383.3">Components of Six piston radial engine</text>
<text x="412.4" y="400.6">2024MEB1337</text>
</g>
<text font-size="3.9" x="574.9" y="398.5">A2</text>
<g font-size="2">
<text x="404.6" y="357.6">UNLESS OTHERWISE SPECIFIED:</text>
<text x="438.4" y="357.6">FINISH:</text>
<text x="485.3" y="357.5">DEBURR AND</text>
<text x="485.3" y="360">BREAK SHARP</text>
<text x="516.6" y="359">DO NOT SCALE DRAWING</text>
<text x="557.3" y="359.2">REVISION</text>
<text x="404.6" y="360.1">DIMENSIONS ARE IN MILLIMETERS</text>
<text x="404.6" y="362.6">SURFACE FINISH:</text>
<text x="404.6" y="365.1">TOLERANCES:</text>
<text x="485.3" y="362.5">EDGES</text>
<text x="406.2" y="367.6">LINEAR:</text>
<text x="406.2" y="370.1">ANGULAR:</text>
<text x="418.3" y="375">NAME</text>
<text x="434" y="374.9">SIGNATURE</text>
<text x="451.2" y="374.9">DATE</text>
<text x="504.1" y="374.9">TITLE:</text>
<text x="404.6" y="379.1">DRAWN</text>
<text x="404.9" y="383.3">CHK'D</text>
<text x="404.4" y="387.4">APPV'D</text>
<text x="405.1" y="391.8">MFG</text>
<text x="405.5" y="396">Q.A</text>
<text x="459.6" y="395.5">MATERIAL:</text>
<text x="504" y="395.5">DWG NO.</text>
<text x="459.6" y="408.5">WEIGHT:</text>
<text x="504.1" y="408.6">SCALE:2:1</text>
<text x="548.5" y="408.6">SHEET 1 OF 1</text>
</g>
</svg>
